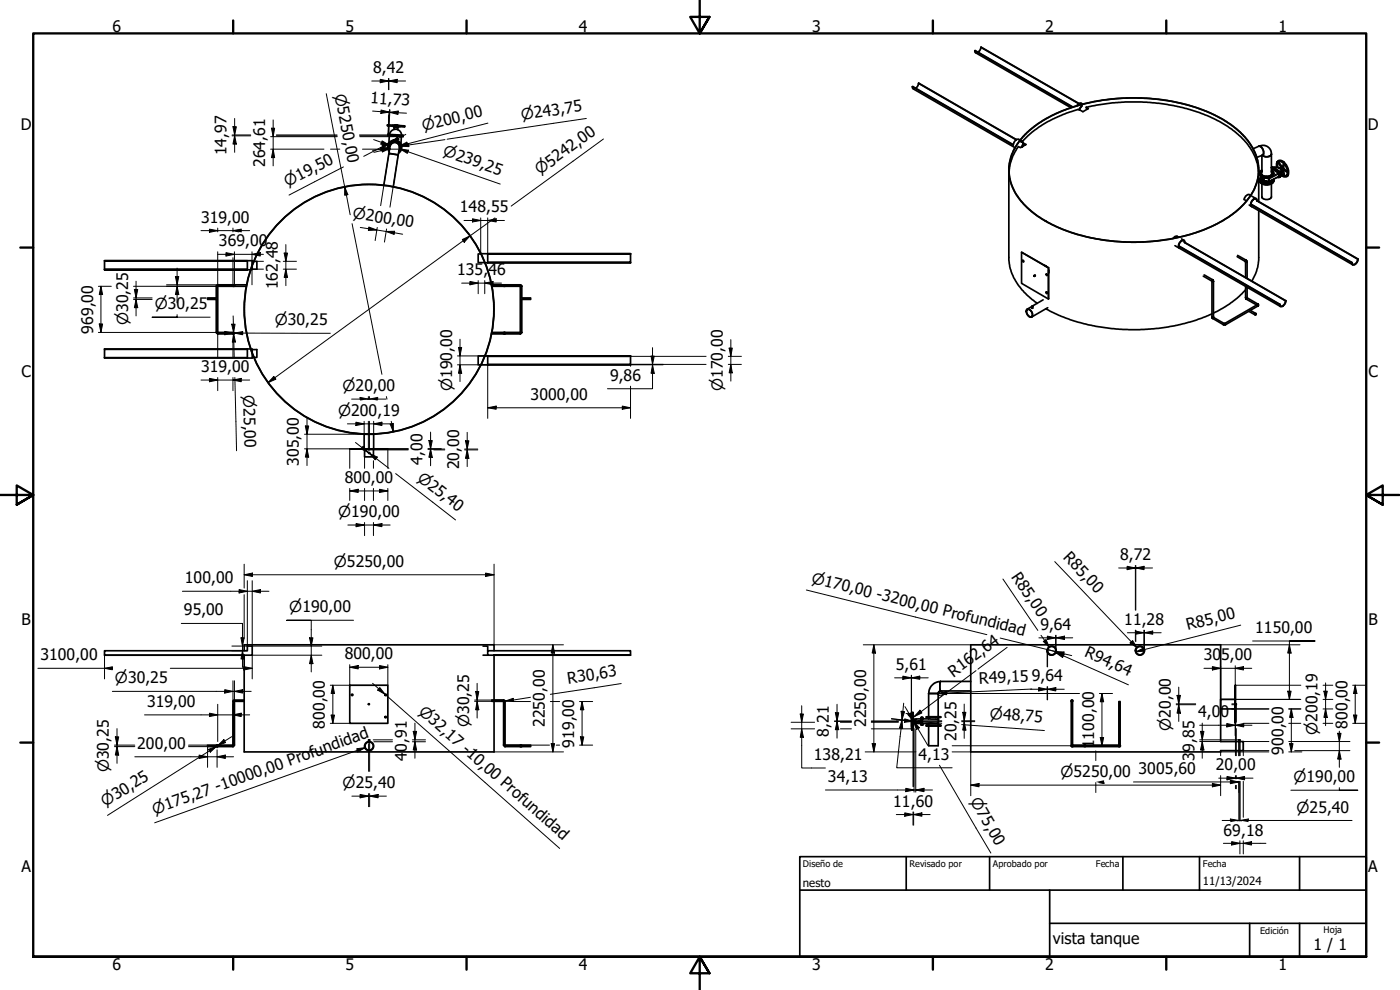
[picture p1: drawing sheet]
<svg xmlns="http://www.w3.org/2000/svg" width="420mm" height="297mm" viewBox="0 0 420 297" stroke-linecap="round" stroke-linejoin="round" font-family="sans-serif">
<!-- layer: Visible (ISO) -->
<g fill="none" stroke="#000" stroke-width=".51">
<path d="M292.5 15.2l.2 .6 28.7 16.5M292.5 15.2l29.5 16.9M292.5 15.2l29.4 17M294.4 14.2l-.3 1-.6 .5M294.4 14.2l29.3 16.9M294.4 14.2l29.4 16.8M117.9 37.6l1.3 .1M117.9 37.9l1.3 .1M118.3 38.3v-.2l1.1 .2M118.3 38.3h1.1M118.3 38.3l-.1 .5M118.3 38.3h.1"/>
<path d="M118.4 38.8h.7M118.5 38.8a1.81 1.81 0 0 0-1.6 1.5M118.5 37.9v.1M118.6 37.6h.5M118.6 37.6h-.1M118.6 37.9v.1M118.7 38v.1M118.8 37.5h.1M118.8 37.5h-.1M118.9 38h.4M118.9 37.5h.1M118.9 37.6h.4"/>
<path d="M119 38v.1M119.2 38.8a1.81 1.81 0 0 1 1.3 1.8M119.2 38h.9M119.3 37.6l.8 .1M119.4 38.3v.1M119.4 38.3l-.1 .6M121.4 38.1v-.3l-5-.3-.2 .1 .2 .2 4.9 .3M273.8 26l.3 .7 30.5 17.6M273.8 26l30.3 17.5 .3-.8 .5-.7 .3-.2 .9 .2M273.8 26l30.3 17.4M275.7 25l-.3 .9-.6 .6M275.7 25l29.3 17"/>
<path d="M275.7 25l29.4 16.9M324 32.9l-.4-.1-3.6 1.2-5.7 2.6-4.7 3.1-2.8 2.8M324.7 31.8l-.7 1.1M324.7 31.7l-.7 .8-.1 .5M324.9 31.2l-.7-.3-1 .8M326 32.2l.1 .3 .4 .2M326 32.2l.6 .4-1.6 .9-1-.6M326 32.2l7.9-1.4 3.7-.2 6.5 .1 8.1 1 3.8 .9 4.1 1.2 5.9 2.6 3.7 2.4 2.9 2.4 2.6 3.1 1.5 2.8 .7 2.4 .3 2.1M115.2 55.5l1.5-9.5 2.8 .5-1.5 9.5M116.4 40.3l4.6 .3v.4l-4.6-.2zM116.6 44.5v.1M116.6 44.4v.2"/>
<path d="M116.7 43.4l-.1 .3M116.8 45.5a2.13 2.13 0 0 1 .4-3 2.13 2.13 0 0 1 3 .4 2.13 2.13 0 0 1-.6 3M116.8 40.8l-.1 2M116.9 44.9a1.75 1.75 0 0 1 1.8-2.5 1.75 1.75 0 0 1 1 3l.2 .2-.2 .1M116.9 44.8a1.68 1.68 0 0 1 1.8-2.3 1.68 1.68 0 0 1 1 2.8M117.5 43.1a1.43 1.43 0 0 1 1.6-.2 1.43 1.43 0 0 1 .8 1.5l-.4 2.1-2.8-.5 .3-2.1zM120.3 44.7l-.1 .1M120.3 44.6l-.1 .2M120.3 43.6v.3M120.5 41l-.2 2.1M120.9 40.8h-.1M121 40.8l-4.6-.3 4.6 .3"/>
<path d="M302.8 51v27.1l.2 1.8 1.1 3.1 1.3 2.3 2.7 3.1 3.2 2.6M306.2 42.5h.4l.3 .3M306.2 42.4a.41 .41 0 0 1 .5-.1 .41 .41 0 0 1 .2 .5M306.6 42.3l.2 .1M306.8 44.1h.1M306.8 44h.1M306.9 43.7l.1 .2M306.9 42.8l1 .6-1.6 .9-.7-.3-.5 .7-1.2 2.2-.6 1.9-.5 2.8M307 43.4h.5M307 43.1l-.4 1M307.5 40.4l2.8-2.4 4-2.6 4.3-2.1 6.8-2.2 7.1-1.3 5.5-.4 6.9 .1 7.3 1 3.8 .9 7.2 2.4 5 2.8 3.9 2.9 3.1 3.7 1.5 2.8 .7 2.1 .3 1.5-.1 3.8-1 3.2-.9 1.5-1.7 2.5-2.1 2.1-1.8 1.5-3.4 2.2-5.3 2.5-7.4 2.3-3 .6-5.1 .6-8.7 .2-8.6-1-7.2-1.8-3.5-1.4-3.5-1.7-3.4-2.1-2.5-2-2-2.1-1.4-2-1.6-3.1-.5-2.1-.2-1.6 .1-2.6 .7-2.7 .8-1.8 1.5-2.3zM307.6 40.4l3.9-3.3 4.2-2.4 4.8-2.1 4.1-1.2 3.9-.9 6.8-.9 5.9-.2 5.6 .3 7.5 1.3 5 1.4 5.3 2.1 4.8 2.9 3.6 3.1 1.5 1.6 1.3 2.1 1.5 3.6 .4 2.4v1.6l-.2 1.6-.6 2.1a22.5 22.5 0 0 1-11.3 11.4l-4.7 2.2-5.6 1.8-3.5 .7-4.9 .7-4.6 .3-7.4-.2-5.8-.7-4.8-1.1-4-1.3-3.4-1.4-5.6-3.1-2.9-2.5-2-2.1-1.6-2.2-1.4-3.1-.4-1.8-.2-2.9 .7-3.3 1.7-3.5z"/>
<path d="M307.7 43.5l-.7-.4-.5 1.1M375.3 58.6l-.7-.3-.8 .6-.4 1 .7 .3M375.7 58.9l1.3 .7M376.1 44.6l2.1-.7 .8 .9 .2 .7-.1 1-1.9 .7M377.8 51v9.5M378 54.1l.1 .4 .5 .5 1.4 .4 1.4-.3 .7-.4 .2-.6v.2l-1.1 .9-1.5 .2-1-.4-.6-.4zM378 51.9l.2 .8 1.3 .6h1.2l1.1-.4 .4-.4 .1-.6M378 54v.5l.4 .5 1.3 .5 1.2-.1 .8-.3 .5-.5 .1-.6M378.1 53.8l.3 .1zM378.2 54h.1M378.2 52h.1M378.3 54.3l.3 .2z"/>
<path d="M378.3 52.4l.3 .1zM378.4 54.5h.1M378.4 51.4h.3zM378.4 52.5h.1M378.5 52.9l.3 .9M378.5 53.4h.1M378.5 53.1l-.5 .6v.5l.7 .6 .9 .4h1.1l.9-.4 .5-.4 .2-.6M378.5 51.4h.1M378.6 53.3l-.2 .1h.3M378.7 51.4l-.2 .3 .1 .7 1.4 .5h.7l.9-.5 .2-.7-.2-.3 .1 .1a1.11 1.11 0 0 1-.3 1.2 1.11 1.11 0 0 1-1.1 .2l-1.5-.3-.4-.5zM378.7 53.5l-.1 .3M378.7 55.2v4l.5 .5 .6 .2 1.2-.2 .6-.5v-4"/>
<path d="M378.7 53.7h.1M378.7 51v.1a.99 .99 0 0 0-.7 1.2 .99 .99 0 0 0 1.1 .7l1.5 .2 1.4-.6 .3-.9-.7-.7M378.7 53.7l.1 .1M378.7 46.6v5.3M379 54.8l.2 .1zM379 52.8l.2 .1zM379 54.9h.2M379 52.9h.2M379.3 53.3v.1M379.3 54.2h-.1M379.5 53.3h.7M379.7 54.4h.1"/>
<path d="M379.6 54.4h.1M379.9 53l.3 .1zM379.9 55l.3 .1zM380 55.1h.1M380 53.1h.1M380.9 54.8l.2 .2zM380.9 55h.2M380.9 53h.2M381.6 46.2l-.3 .5-.8 .3h-1l-.7-.5M381.6 46.2l-.3-1.3-.9-.9-1-.4-1.6 .3 .6 .1 .6 .8 .2 .7-.1 1M381.6 50.2h.5l1.9 1.3 .4 .9v.4l-.3 .3M381.6 50.2l1.6 .8 1 1.2"/>
<path d="M381.6 50.6l2.1 1.4 .1 1-3 1.5-1.6-.3-.4-.4M381.6 54.5l.3 .1zM381.6 52.5l.3 .1zM381.6 50.3l1.8 1.1 .6 1.1a.49 .49 0 0 1 0 .6 .49 .49 0 0 1-.6 .1M381.6 50.2h.4l1.6 1.1 .6 .9M381.6 46.2v5.7M381.7 54.6h.1M381.7 51.4l.3 .1zM381.7 52.6h.1M381.8 51.5h.1M381.9 54h.3zM382 54.1h.1"/>
<path d="M382 52.1h.1M382.2 50.2h1.3l1.1 .7v1.3l-.2 .4M383.2 50.2l-.1-1.1 .2-.5 .6-.5 1 .2 1.2 1.2 .6 1.7-.1 1.4-.5 .4-.7 .1-.9-.6M383.5 48.8v1.5M383.7 48.6l1.2 1.6-.3 .1M383.7 48.6l.7-.2 .9 .7 .8 1.1 .3 1.5M383.7 48.6l-.2 .1 1 1.5M384 50.5l.2-.2 .4 .2a.52 .52 0 0 1 0 .9M384 53.1l-.1 .2M384.1 53.1h-.1M384.2 52.2v.8M384.2 53l-.2 .1"/>
<path d="M384.2 53.1h-.2M384.2 53v.1M384.3 50.3h.1M384.4 50.3l.5 .2v.7M384.4 50.3l.3 .2 .2 .7M384.6 52.2l.7 .4M384.7 50.3l.4 .7M384.8 51.2h.1M384.9 51.2l.4 1.7 .2-.1M385.1 50.9v.1M385.2 50.3l.1 .4M385.2 51l.3 1.8"/>
<path d="M385.3 49l-.4 1.5h.2l.4-1.2M386.4 51.4l-1.3-.7v.2l1.3 .8M386.4 51.7l-.2 .9-.7 .2M31.4 78.3l44.3-.1v1.4M74.2 78.3h-42.8v2.5M74.2 78.2v2.7h1M75.7 79.7v1.2h-.5M76.2 78.4h.9v2.4h-1.4M144.3 76.2h-.8v2.6h2M144.3 76.1h2.1v2.8M146.4 76.2h42.8M189.2 76.2v2.5h-42.8"/>
<path d="M189.2 78.7v.2h-43.7M189.2 76.1v.1M189.2 76.1h-42.8h42.8M306.6 75.7l8.1 4.6-.1 9.4 .1-9.4M306.9 78.2l.3 .1v.2h-.2zM307 78.1l.2 .4M313.4 79.6l.7 .4-.4-.3M352.6 73.7l1.3 .8M353.8 73.8l30.2 17.6M353.8 71.2l-.8-.3-1 .7M353.8 73.8l30.3 17.5M353.9 74.5l30.3 17.4"/>
<path d="M354.6 71.7l.7 .4M355.5 72.8a.67 .67 0 0 0-.7-.6 .67 .67 0 0 0-.7 .6l-.3 1M355.5 72.8l30.4 17.4M355.5 72.8l30.3 17.5M355.6 72.8a.74 .74 0 0 0-.7-.8 .74 .74 0 0 0-.8 .6l-.4 .9v.7l.2 .3M371.3 77l2.5 1.5M371.4 76.6l2.6 1.5M374 78.1l-.2 .4M374 78.1v.1a.28 .28 0 0 1 .3 .2 .28 .28 0 0 1-.2 .3 .28 .28 0 0 1-.3-.2M374.9 61.5l.7 .5M375.3 61.3l.3 .7M375.5 61.3l30.1 17.5"/>
<path d="M375.5 61.3l30.3 17.5M375.6 62l30.4 17.4M377.2 60.2a.75 .75 0 0 0-.8-.5 .75 .75 0 0 0-.7 .7l-.2 .9M377.2 60.2l30.3 17.5M377.2 60.2l30.3 17.6M377.3 60.2a.71 .71 0 0 0-.7-.7 .71 .71 0 0 0-.7 .6l-.6 .9 .2 .9M377.8 63.2v14.9l-.7 3.4-1.4 2.8M405.6 78.8h.2M407.5 77.8l-.3 .9-.4 .4a.54 .54 0 0 1-.7 .3 .54 .54 0 0 1-.3-.6M407.5 77.7l-.2 1-.8 .7a.61 .61 0 0 1-.6 0 .61 .61 0 0 1-.3-.6M407.5 77.7v.1M31.4 80.8v.1"/>
<path d="M31.4 80.9h42.8zM31.4 80.8h42.8M64.9 85.9v3.5h-2.6v.4h2.6v9.9M64.9 99.7h.4v.5M64.9 85.9h.4v13.8h-.4M65 99.7l.4 .4M65 85.9l.3-.4v.4h-.4M65.3 99.7h.1M65.3 99.7h4.6v.5h-4.6M65.3 99.7v.5M65.4 85.8l-.1 .1M70.1 99.7h-.2v.5h.2"/>
<path d="M70.1 85.5l-.2 .2 .2 .2M74 85.5h-3.6v.4h-.5v-.4h-4.6v.4h4.6v-.4h.5v.4h3.5M147.5 85.5h3.6v.4h-3.5M147.6 99.7h3.5v.5h-3.6M151.1 99.7h.5v.5h-.5zM151.1 85.5h.5v.4h-.5zM151.4 85.5l.2 .2-.2 .2M151.4 99.7l.2 .3-.2 .2M151.6 99.7h4.5v.5h-4.5zM151.6 85.5h4.5v.4h-4.5zM156.1 85.5v.4h.5M156.1 99.7h.5"/>
<path d="M156.2 85.5l.4 .4M156.2 85.8v.1M156.2 99.7h.1M156.6 85.9v3.5h2.7v.4h-2.7v9.9M156.6 85.9h-.5v13.8h.5M156.6 99.7l-.4 .4M308.1 92.9l.3-.2 .7 .2 .5 .6 .3 .8a.7 .7 0 0 1-.5 .9 .7 .7 0 0 1-.9-.5l-.5-.9zM308.2 92.9l.5-.1 .4 .2 .6 .7 .1 .6a.65 .65 0 0 1-.5 .8 .65 .65 0 0 1-.8-.5l-.5-1.1zM309.6 91.9l.2 .6 .1-.1v-.5M309.6 92l-1.3 .8M310.3 82.7h.4l-.2 .2M313.1 90l-3.2 1.8"/>
<path d="M313.9 92.6l4.6 2.3 6.8 2.2 3.5 .8 4.9 .7 5.1 .3 7.3-.2 6.3-.9 6.4-1.7 4.9-1.9M313.9 87.7h.3l.1 .3-.2 .1zM314.1 87.7l.2 .4M314.1 82.2l.2 .4M314.2 82.3h-.2M314.5 92.3l-4.9 2.8M314.6 80.4l-8-4.7v9.3l8 4.7M314.7 80.9v1M314.7 81.1v.7M361.4 82.5l2.5 1.4-.2 .4-2.6-1.4M363.7 84.4l.1 10.8h.4v-10.8M363.7 84.4h.5"/>
<path d="M363.7 84.4l-.1-.2a.3 .3 0 0 1 .4-.2 .3 .3 0 0 1 .2 .4M364.2 95.2l3.2 1.9-.2 .4-3.2-1.9M364.2 95.2l-.2 .4M364.2 95.2l-.5-.1 .3 .5M367.5 97.1l.2 .4M367.5 97.1a.29 .29 0 0 0-.3 .2 .29 .29 0 0 0 .2 .3 .29 .29 0 0 0 .3-.1M373.8 86.9l-2 2.1-2.7 2.2-4.9 2.8M373.8 83.2v-4.6h.5v4.9M373.8 89.3h.5M373.8 89.3l.3 .5 .2-.5M373.8 85.9v3.4M374.3 86.2v3.1"/>
<path d="M374.4 86.2l-.1 .2M375 93l1.9 1.1M376.7 94.5l-1.9-1.1-7.1 4.1M376.7 94.2h.2l-.1 .3zM376.7 94.2h.3l-.2 .3zM377.3 91.4l-9.8 5.7M377.5 91.2l-3.2-1.8-.2 .1v.3l3 1.7M377.5 91.2l-.2 .2M377.5 91.2l.2 .2-.1 .4-.3-.4 .3 .4-2.4 1.3M384.1 91.3l-.1 .1M385.8 90.3l-.2 .7-.5 .7a.53 .53 0 0 1-.7 .2 .53 .53 0 0 1-.3-.6M385.9 90.2l-.3 1-.7 .7a.58 .58 0 0 1-.7 0 .58 .58 0 0 1-.2-.5"/>
<path d="M385.9 90.2l-.1 .1M31.4 107.3h42.8M74.2 104.8h-42.8v2.5M74.2 104.7v2.7M75.2 104.7l-43.8 .1M75.2 104.8h.5v1.1M75.7 104.9h1.4v2.3h-.9M75.7 106.1v1.3l-44.3-.1M145.5 106.8h-2v2.7h.8M145.5 106.8l43.7 .1M146.4 106.9h42.8M146.4 106.8v2.7"/>
<path d="M189.2 106.9v2.4h-42.8M189.2 109.3l-44.9 .2M105 134.7h11.4zM109.3 134.7v-4.4h2.8v4.4M109.4 134.7v2.4h2.7v-2.4M110.6 134.7v.3h.3v-.3M31.4 196.6h44.3v-2.7h-1.5v1.3h-42.8v1.4h41.9v29h75v-15.2M73.3 195.2v-1.7h75v1.7M145 193.9h1.4v1.3M145 196.6h1.4M189.2 196.6h-42.8v-1.4h42.8v1.4h-40.9v13.4M314.4 195.2h-.1a1.37 1.37 0 0 0 1.9 1.3 1.37 1.37 0 0 0 .3-2.3 1.37 1.37 0 0 0-2.2 .6 1.37 1.37 0 0 0 1.3 1.8"/>
<path d="M316.8 195.2h.1M340.7 195.2a1.37 1.37 0 0 0 1.4 1.4 1.37 1.37 0 0 0 1.4-1.4M340.7 195.2a1.37 1.37 0 0 1 1.4-1.3 1.37 1.37 0 0 1 1.4 1.3M340.7 195.2h.2M343.3 195.2h.2M70.3 210l-.4 .5M70.3 210.4v.1M70.4 210v.4M73.3 210h-2.9v.4h2.9M105 205.6h11.4v11.4h-11.4zM147.6 210h3.5v.4h-3.5M151.1 210v.5h.5l-.4-.5"/>
<path d="M151.2 210.4v.1M273.5 216.3v.2M273.7 213.7h.2l.2 .4v4.4a.32 .32 0 0 1-.1 .4 .32 .32 0 0 1-.4 0l-.1-4.2zM273.8 216.5v1.2M273.8 215.1v1.2M273.9 214.1l.1 1.9M273.9 216l.1 .1M273.9 214v4.8M274 216.3v-.2v.6v-.2M274 216.8l-.1 1.9M274 216.7l-.1 .1M274.1 215.9l.7-.1v1.2l-.5-.2v-1v1.1l-.2-.1z"/>
<path d="M274.8 216.9l1.5 .2M275 215.8l-.2 .1M276.3 215.7h-1.3M276.4 217v.5h.5M276.5 217l.2 .5zM276.5 215.9v1M276.5 215.3v.5zM276.5 215.8v1.2M276.5 217l.1 .4M276.6 215.4l-.1 .4M276.8 216.8l.1 .3h1.8M276.8 215.8v.1"/>
<path d="M276.8 215.8l.1 1.7 .2-.4M276.8 215.9v1M276.9 215.3h-.5v1.7M277.1 215.7l-.2-.4-.1 .5M278 217.7l4.3 .2zM278 217.5h4.3v.2h-4.3zM278 215.1h4.3v.2h-4.3zM278.5 215.3l.2 .4M278.6 217.5h-.1M278.7 208.1h2.9v7M278.7 215.7l2.9 .1M278.7 215.7l-1.9 .1"/>
<path d="M278.7 217.9v5.9h2.9v-5.9M278.7 208.1v7M278.7 217.1l-.1 .4M279.7 205.7l1-.9 1.6-.3-.2 .6 .2 2.2-.6 .3-.1 .5h-2.9l.3-1.4zM281.4 217.1h.1M281.6 216.8v.2M281.6 217l-2.9 .1M281.6 215.8v.1M281.6 217h.1M281.6 217l.1 .5M281.7 217.5h.1M281.8 215.3l-.2 1.7"/>
<path d="M291.3 204.5h-9l-.2 .6 .1 2.2h9.1M321.5 210.5h.4v13.1h-.4zM321.9 210.2v.3h-.4l.1-.4 .3 .2M370.7 205.6l.1 11.4zM370.7 209.9h-4.4v2.8h4.4M370.8 211.2h.2v.2h-.2M65.1 223.6l-.2 .2 .2 .2M65.2 223.6h-2.9v.4h2.9M65.2 223.6h.1v.4h-.1M65.3 223.6h4.6v.4h-4.6zM69.9 223.6h.5v-13.1h-.5v13.5M69.9 223.6h.5"/>
<path d="M69.9 223.6h.1M70.3 223.6l-.4 .4M110.6 222h.3v.7h-.3zM151.1 223.6h.5v.4M151.1 223.6v-13.1h.5v13.1M151.1 223.6h.5M151.2 223.6l.4 .4M151.6 223.6h.1M151.6 223.6h4.5v.4h-4.5zM156.1 223.6h3.2v.4h-3.2zM156.4 223.6l.2 .2-.2 .2M321.6 223.6h.3v.4l-.3-.1z"/>
<path d="M321.9 223.6h-.4v.2M321.9 223.6h13.9v.4h-13.9zM336 223.6l.2 .3-.4 .1v-.4h.4h-.4v-13.1h.4v13.3M371.8 222.5h-5.5v-29h-75v32.1h75v-.4h6.8v-2.7h-1M371.8 222.5h.3M371.8 222.5v-.5h.3v.5"/>
<circle cx="116.6" cy="44.5" r=".16"/>
<circle cx="116.7" cy="43.5" r=".16"/>
<circle cx="117.2" cy="42.7" r=".16"/>
<circle cx="118.1" cy="42.2" r=".16"/>
<circle cx="119.1" cy="42.3" r=".16"/>
<circle cx="119.9" cy="42.9" r=".16"/>
<circle cx="120.2" cy="44.7" r=".16"/>
<circle cx="120.3" cy="43.8" r=".16"/>
<circle cx="378.2" cy="51.9" r=".11"/>
<circle cx="381" cy="52.9" r=".11"/>
<circle cx="382" cy="52" r=".13"/>
<circle cx="70.1" cy="100" r=".16"/>
<circle cx="70.1" cy="100" r=".22"/>
<circle cx="110.8" cy="92.8" r="37.5"/>
<circle cx="110.8" cy="92.8" r="37.4"/>
<circle cx="309.8" cy="91.9" r=".16"/>
<circle cx="310.4" cy="82.8" r=".11"/>
<circle cx="314.1" cy="82.5" r=".19"/>
<circle cx="110.8" cy="135.9" r=".16"/>
<circle cx="315.6" cy="195.2" r="1.24"/>
<circle cx="342.1" cy="195.2" r="1.24"/>
<circle cx="105.7" cy="208.5" r=".22"/>
<circle cx="110.7" cy="211.3" r=".16"/>
<circle cx="115.7" cy="208.5" r=".22"/>
<circle cx="115.7" cy="215.2" r=".22"/>
<circle cx="110.8" cy="223.9" r="1.24"/>
<circle cx="110.8" cy="223.9" r="1.37"/>
<circle cx="325.6" cy="223.8" r=".22"/>
<circle cx="325.6" cy="223.8" r=".16"/>
</g>
<g fill="#000">
<circle cx="119.1" cy="37.6" r=".25"/>
<circle cx="119.2" cy="38" r=".25"/>
<circle cx="119.3" cy="37.6" r=".25"/>
<circle cx="116.5" cy="40.5" r=".25"/>
<circle cx="378.5" cy="52.5" r=".25"/>
<circle cx="379.2" cy="54.2" r=".25"/>
<circle cx="384.9" cy="50.2" r=".25"/>
<circle cx="146.4" cy="109.5" r=".25"/>
<circle cx="109.4" cy="130.3" r=".25"/>
<circle cx="112.1" cy="130.3" r=".25"/>
<circle cx="273.5" cy="216.5" r=".25"/>
<circle cx="278.4" cy="217.7" r=".25"/>
<circle cx="278.4" cy="215.1" r=".25"/>
<circle cx="281.9" cy="217.7" r=".25"/>
<circle cx="281.9" cy="215.1" r=".25"/>
<circle cx="335.8" cy="223.6" r=".25"/>
</g>
<!-- layer: Visible fina (ISO) -->
<g fill="none" stroke="#000" stroke-width=".38">
<path d="M378.5 52.9l.3 .9M378.5 52.9h.1M378.6 53.8l.2 .5 1 .5 1-.1 .8-.6M378.7 53.5v.8l.9 .5h1.3l.5-.2 .4-.6M378.8 53.1v.7M379.3 53.4l1.4 .3v.7l-1.4-.2M379.3 53.3v.9M380.6 53.3l.2 .1M380.7 54.5h.2M380.8 53.4l.1 .2M380.8 53.4l-.1 .3 .2-.1M381.3 53.1l-.5 .3"/>
<path d="M382 50.3h-.2M382.1 50.2l-.1 .1M382.3 50.3l1-.1 .6 .3a.66 .66 0 0 1 .5 .5 .66 .66 0 0 1-.3 .7M383.5 51.4h-.1M383.7 51.9l-1.9 1M383.7 51.2l-.1 .1M383.8 52.9l-2.9 1.4v-.7M383.8 52.2l-2.9 1.4M384 52l-.1 .1M384 53.1l-.1 .1M384.2 53l-.2 .1M384.2 50.3l.6 .4-.1 .6"/>
<path d="M384.2 53l-.1 .1M384.3 52.1l-.3 .2M384.3 52.9l-.1 .1M384.6 51.3v.4l-.5 .3M384.6 52l-.2 .5"/>
</g>
<circle cx="378.5" cy="52.5" r=".19" fill="#000"/>
<!-- layer: Borde (ISO) -->
<g fill="none" stroke="#000" stroke-width=".7">
<path d="M70 6.1v3.9M140 6.1v3.9M210 0v10l-2.9-4.9h5.8l-2.9 4.9 2.9-4.9M280 6.1v3.9M350 6.1v3.9M6.1 74.3h3.9M410 74.3h3.9M0 148.5h10l-5-2.8v5.7l5-2.9-5 2.9M420 148.5h-10l5-2.8v5.7l-5-2.9 5 2.9M6.1 222.8h3.9M410 222.8h3.9M10 287.1v-277.1h400v277.1h-400h400"/>
<path d="M70 287.1v3.8M140 287.1v3.8M212.9 292l-2.9-4.9 2.9 4.9h-5.8l2.9-4.9v9.9M280 287.1v3.8M350 287.1v3.8"/>
</g>
<path d="M240 257h170v30.1h-170zM272 257v10.1M297 257v10.1M337 257v10.1M360 257v10.1M390 257v10.1M240 267.1h170M315 277h95M315 267.1v20M375 277v10.1M390 277v10.1" fill="none" stroke="#000" stroke-width=".51"/>
<!-- layer: Cota (ISO) -->
<g fill="none" stroke="#000" stroke-width=".3">
<path d="M69.9 38h1l-.5 2.5zM70.4 35.5v10.2M81.5 38.5h.9l-.4 2.5zM82 36v13.8M97.9 28.1l7.2 36.3M111.6 24.3h10.1M111.8 33.3l10.2 .7M114.1 23.8l2.5 .5-2.5 .5zM114.4 33l2.4 .6-2.5 .4zM116.6 23.5v3.4M116.6 34.7v5.6M116.7 24.3l2.5-.5v1z"/>
<path d="M116.7 23.5v3.4M116.7 34.1v6.2M116.9 32.9l-.5 7.6h-8.5M117 33.7l2.5-.4-.1 1zM117 32.9l-.4 7.6M146.4 36.9l-26.6 6.9 2.4-.6M176 35.5l-41.8 6.3M69.7 40.8h5.5M69.7 40.5h5.5M70.4 40.8l.5 2.4h-1zM81.2 44.8h16M81.2 41h20"/>
<path d="M82 44.8l.4 2.5h-.9zM82.9 40.8h18.3M82.9 40.5h18.3M99.2 44.8h2.8M103.1 50.1l-16.4 8.4M103.4 56.1l1 2.3-1 .2zM107.9 40.8h8.5M108 41h10.4M108.8 44.8h5.6M112.1 41.9l4.7 1.6M114.2 44.2l2.5 .2-2.3 .9zM114.6 44.6l2.5-.1-2.3 1.1z"/>
<path d="M114.6 43.5l2.5-.7-2 1.6zM114.7 42.3l2.1 1.2-2.5-.3zM114.9 43.9l2.2-1.1-7.9 4.1M116.7 44.4l-4.9 .7M116.7 46l-2.5 15.7M117 44.8h3.1M117.1 44.5l-4.9 1.2M117.3 42.7l2-1.6 .5 .9zM119.2 41h1.3M119.5 46.5l-2.5 15.7M119.8 43.8l2.3-1.1 .3 .9zM120.1 44.7l2.5 .4-.4 .9z"/>
<path d="M120.2 43.9l2.4-.9 .1 1zM121.8 40.3l-4.5 2.4M122.4 45.5l-2.3-.8 30 10.5M133.5 41.9l-13.3 2 2.5-.4M181.1 41.7l-27.7 20.1M60.3 69.2h9.6l1.8 .4M62.9 68.8l2.4 .4-2.4 .5zM65.3 68.4v1.2M65.3 75.6v9.9M65.3 76.3h13.8M67.8 75.8l2.6 .5-2.6 .5zM69.9 68.4v1.2"/>
<path d="M69.9 77.3v8.2M70.4 75.6v9.9h-20.4M74.9 69.2h-5l2.5-.4v.8M75.6 76.3l2.5-.5v1zM75.6 75.6v9.9M77.1 78.4h2M85 78.4h4M85.3 75.9h1l-.5 2.5zM85.8 73.4v12.3M105.7 67.1l8.9 45.2M108.1 68.2l12.7 2.1M110.7 68.1l2.4 .9-2.5 .1z"/>
<path d="M113.2 68.2l-.6 4M115.9 69.5l2.5-.1-.1 .9zM116 68.7l-.6 3.9M138.7 71.9l2.3-1.1-1.7 1.9zM139.3 66.2h12.1M141.8 65.6l2.5 .6-2.5 .4zM144.3 65.4v10.7M146.4 66.2l2.5-.6v1zM146.4 65.4v10.7M148.5 65.4l-68 49.4M29.5 85.9h3.9M29.5 99.7h35.4"/>
<path d="M29.8 97.2h1l-.5 2.5zM30.3 85.9l.5 2.5h-1zM30.3 85.9v13.8M40.1 85.9h30.3M40.1 89.8h5.6M40.1 89.4h5.6M40.3 86.9h1l-.5 2.5zM40.8 89.8l.5 2.5h-1zM40.8 84.4v10.4M52.6 83h1.1l-.6 2.5zM53.1 85.9l.6 2.5h-1.1zM53.1 94.4v.8h-7.4h17.4"/>
<path d="M53.1 80.4v10.5M64.9 99.9h5M67.4 99.4l2.5 .5-2.5 .5zM69.5 97.3h1l-.4 2.4zM70 94.8l.1 4.9M70.4 99.9l2.4-.4v.9zM72.8 99.9h-2.4l28.7 .1M77.1 80.8h2M85 80.8h4M85.8 80.8l.5 2.4h-1zM138.6 84.9h11.9M141 84.4l2.5 .5-2.5 .6z"/>
<path d="M143.5 84.2v3.9M145.5 84.9l2.5-.5v1.1zM145.5 84.2v3.9M60.3 114h14.6M62.9 113.5l2.4 .5-2.4 .5zM65.3 100.2v7.1M65.3 113.3v3.9M69.9 114l2.5-.5v1zM69.9 100.2v.1M69.9 102.5v4.8M69.9 113.3v3.9M70.1 100.1l.6 2.5-1 .1z"/>
<path d="M70.1 100.1l.2 7.2M70.5 113.3l.5 21.9M82.2 113l.6 .8-2.3 1zM105.5 119.7h5.1M108.1 119.7v-.5l2.5 .5M110.6 119.7h.5M110.6 119v.7M110.9 119.7h4.9M110.9 119.7l2.4-.5v.5M110.9 119v.7M116 119l.1 .7M137.3 109.5h9.1v16"/>
<path d="M137.3 106.8h9.1M137.6 104.3h1l-.6 2.5zM138 109.5l.6 2.5h-1zM138 101.8v12.7M189.2 109.3h22.7M189.2 106.9h22.7M189.2 115.9v9.6M195.4 106.9h.9l-.5 2.4zM195.8 109.5l.5 2.5h-.9zM195.8 104.3v12.3h-13.5M199 109.5h-9.8v.4M218.6 109.3h3.9"/>
<path d="M218.6 106.9h3.9M218.8 104.4h1l-.5 2.5zM219.3 109.3l.5 2.6h-1zM219.3 101.9v12.4M91.4 134.7h17.1M91.6 127.8h1l-.5 2.5zM92.1 134.7l.5 2.4h-1zM92.1 125.3v14.4M104.3 127.2h12.9M105 134.7v5.8M106.7 132.8l3.9 3M106.8 126.7l2.5 .5-2.5 .5z"/>
<path d="M109 133.9l1.6 1.9-2.3-1.1zM109.3 126.4v3.9h-17.9M109.4 137.1v3.4M110.6 126.4v8.1M110.9 126.4v8.3h11.6M110.9 136.1l2.3 1-.6 .9zM111.1 135h11.4M112.1 138.2v2.3M112.1 127.2l2.5-.5v1zM112.1 126.4v3.9M112.9 137.6l-2-1.5 5.8 4.4M116.4 134.7v5.8"/>
<path d="M116.4 134.7h6.1M117.1 127.2l.9-.2v2.6zM117.4 126.4l.6 3.2M128.5 134.7h5M128.5 134.7h3.9M128.7 132.2h1l-.5 2.5zM129.2 134.7l.5 2.5h-1zM129.2 129.7v10M130.2 135h3.3M139.4 134.7h4M139.4 135h4M139.7 132.3h1l-.5 2.4z"/>
<path d="M140.2 135l.5 2.5h-1zM140.2 129.7v10.3M146.4 122.4l2.5-.6v1zM146.4 122.4h42.8M186.8 121.8l2.4 .6-2.4 .4zM104.4 157.5h12.7M105 147.3l2.5-.5v1zM105 146.5v3.7M105 147.3h11.4M106.9 157.1l2.5 .4-2.5 .5zM109.4 146.5v3.7M109.4 156.8v3.9"/>
<path d="M112.1 157.5l2.5-.4v.9zM112.1 146.5v3.7M112.1 156.8v3.9M113.9 146.8l2.5 .5-2.5 .5zM116.4 146.5v3.7M118.7 142.1l18 13.9M54.7 177.4h26M71.8 176.9l2.4 .5-2.4 .5zM73.3 172.5l2.5-.6v1.1zM73.3 172.5h75M73.3 169.3v7.2M73.3 178.4v13.1"/>
<path d="M74.2 174.2v19.7h-4.6M75.7 177.4l2.5-.5v1zM75.7 174.2v19.7h20.9M145.7 171.9l2.6 .6-2.6 .5zM148.3 169.3v24.2h20.8M301 173.7l10.5 15.5M316.5 168.5l24.7 25.9M335.7 170.4h10.2M338.3 169.9l2.4 .5-2.4 .5zM340.7 169.7v13.4M340.9 170.4l2.4-.5v1zM340.9 169.7v13.4"/>
<path d="M31.4 196.6v7.1M54.4 187.1h18.4v13.2M69.6 195.2h4.6M72.3 191.4h1l-.5 2.5zM72.8 195.2l.5 2.5h-1zM92.9 191.4h1l-.5 2.5zM93.4 196.6l.5 2.5h-1zM96.6 196.6h-20.9v7.1M105 199.4v6.2h-5.9M106.1 186.1h-20.1h7.4v15.5M113.9 199.7l2.5 .5-2.5 .5zM116.4 199.4v6.2"/>
<path d="M165.9 193.5l.5 2.4h-1zM165.9 193.5v32.1M259.1 193.5h32.2M262.3 193.5l.5 2.4h-1.1zM262.3 193.5v32.1M302.3 194.2l-8.8 6.6M311.8 191.4h10.1M312.4 190.6l2.5 3.6M313.1 192.5l.8-.6 1 2.3zM314.3 195.2v4.9M314.3 190.9l2.5 .5-2.5 .5zM314.4 195.2v4.9"/>
<path d="M316.8 190.6v4.6M316.9 195.8l2.4 .5-.4 1zM316.9 195.8l21.7 9.7M316.9 191.4l2.6-.5v1zM316.9 190.6v4.6M338.3 189.9h10.2M339.2 192.9l.7-.7 1.3 2.2zM340.7 189.1v3.3M340.7 194.7v.5M340.8 189.3l2.5 .6-2.5 .4zM340.9 189.1v3.4M340.9 195.2a1.24 1.24 0 0 0 1 1.2 1.24 1.24 0 0 0 1.4-.8"/>
<path d="M340.9 195v.2zM340.9 195.6l2.3-1.2 .3 1zM342.5 194.1l-.7-.1-.6 .4M343.2 194.7l.1 .5M343.3 189.1v6.1M343.5 189.9l2.4-.6v1zM343.5 189.1v6.1M366.3 193.5h23.8M366.3 199.8v10.1h24.1M370.7 199.8v10.1M372.4 187.6l-31.5 8M375.9 192.3h18.8h-7.7v17.6"/>
<path d="M387 193.5l.5 2.4h-1zM11.4 200.5h22.3M33.7 200.1l-2.3 .4 2.3 .5M33.7 207.4h41.7M35.1 218.6v10.4M43.4 214.5h31.5M51.1 200.5h24.6M62.9 214l2.4 .5-2.4 .5zM65.3 211.3v11.2M67.4 206.9l2.5 .5-2.5 .5zM69.9 214.5l2.5-.5v1zM69.9 204.3v6.2"/>
<path d="M69.9 211.3v12.3M70.4 207.4l2.4-.5v1zM70.4 204.3v6.2M73.2 200l2.5 .5-2.5 .5zM99.1 217h5.9M99.4 214.6h1l-.5 2.4zM99.9 205.6l.5 2.5h-1zM99.9 205.6v11.4M105 200.2l2.5-.5v1zM105 200.2h11.4M124 219.4h1l-.5 2.6zM124.5 217v10.5"/>
<path d="M142.4 210.4h8.7M142.4 210h8.7M142.7 207.5h1l-.5 2.5zM143.2 210.4l.5 2.6h-1zM143.2 205v10.4M151.6 210.4l2.4-.9 .1 1zM151.6 210.5h.1M154.1 210.5h5.1M159.2 209.2l-7.6 1.2M165.2 210.5h2.8M173.9 210.5h4M174.7 210.5l.5 2.5h-1z"/>
<path d="M174.7 210.5v13.1M186.4 205.1l-21.2 3.2M237.4 216.7h7.1M237.4 218.7h7.1M240.2 214.2h.9l-.5 2.5zM240.6 218.7l.5 2.5h-.9zM240.6 211.8v18.6h7.1M250.4 216.5h5.1M250.4 216.3h5.1M250.7 213.9h1l-.5 2.4zM251.2 216.5l.5 2.4h-1zM251.2 211.3v10.2"/>
<path d="M252.2 216.7h3.3M252.2 218.7h3.3M261.5 216.7h8.1M261.5 218.7h12.5M261.5 216.5h8.1M261.5 216.3h8.1M267.5 215.6l4.1 .5M267.5 215.7l4.1 .4M268.5 203.4h10.1M269 216l7.5 .6M270.4 213.4l1.1 .1-.8 2.4zM270.7 216l.2 2.6-1-.1z"/>
<path d="M270.7 215.9v.1M271 202.9l2.5 .5-2.5 .4zM271.2 211l-2.1 19.4h16.7M271.5 215.7l2.5 .7-2.5 .3zM271.6 212l2.5 4.3M272.5 214.4l.8-.5 .8 2.4zM273.1 214.1h-1.2M273.5 202.6v11.3M273.6 203.4l2.4-.5v.9zM273.6 202.6v11.3M273.9 216.7h.1M274 216.4l2.5-.3v1z"/>
<path d="M274 216.4l8.6 .6M274 216.5h.1M274 216.3v.4M274 218v18M274.1 216.3h.1M274.2 216.5l1.7 1.9-.9 .5zM274.2 218.4v17.6M274.3 218.6v19.1M274.8 218.9v18.8M275.5 218.6l-1.3-2.1 4.2 7.1M276.1 213.1l.6 .8-2.3 1.1zM276.4 216.5h6.2"/>
<path d="M276.5 216.3h6.1M278.7 208.1h3M281.6 208.1l2.4-.7 .1 1.1zM284 208.1h40M288.6 217.4l24.8 1.8M288.6 216.5h3.9M288.6 216.3h3.9M288.9 213.7h1l-.5 2.6zM289.4 216.5l.5 2.6h-1zM289.4 211.3v10.2M292.9 201.2l-18.5 13.8M309.2 206.8h10.2"/>
<path d="M309.7 206.7l-28.1 1.4a.73 .73 0 0 0 .7 .7 .73 .73 0 0 0 .7-.7 .73 .73 0 0 0-.6-.8M311.7 206.3l2.6 .5-2.6 .5zM314.3 206v4M314.4 206.8l2.5-.5v1zM314.4 206v4M329.9 208.1h4M330.7 208.1l.5 2.5h-1zM330.7 208.1v15.7M353 211.2h5.8M353 211.4h5.8M353.3 208.6h1l-.5 2.6zM353.8 211.4l.5 2.6h-1z"/>
<path d="M353.8 206.2v10.3M360 217.6h15.7M360.3 219.4h1l-.5 2.6zM360.8 217v10.5M361.3 200.5h14.4M363.9 200l2.4 .5-2.4 .5zM368.2 217.1l2.5 .5-2.5 .5zM369.7 212.7h11.1M369.7 211.2h1.3M369.7 211.4h1.3v5.2M370.7 200.5l2.5-.5v1zM370.7 217v3.8"/>
<path d="M370.8 217.6l2.5-.5v1zM370.8 205.6h19.6M370.8 217h.1M370.8 211.4v15.3M371 218.6v8.1M373.1 217h7.7M386.5 207.4h1l-.5 2.5zM386.8 217h3.6M386.8 212.7h3.6M387.5 212.7l.5 2.6h-1zM387.5 212.7v12.9M397.1 205.6h2.9"/>
<path d="M397.1 217h2.9M397.1 209.9h2.9M397.1 212.7h2.9M397.3 207.4h1l-.5 2.5zM397.8 212.7l.5 2.6h-1zM397.8 204.9v12.8M402 219.4v10.8M406 205.6h3.9M406 217h3.9M406.2 214.6h1l-.5 2.4zM406.7 205.6l.5 2.5h-1zM406.7 205.6v11.4"/>
<path d="M34.4 223.6h6M34.4 224h6M34.6 221.1h1l-.5 2.5zM35.1 224l.5 2.6h-1zM40.4 227.1h29.7M56.6 223.6h5.7M56.6 224h5.7v6.2M59.8 226.6l2.5 .5-2.5 .5zM62.5 224.8l2.5-.8-1.9 1.7zM62.9 225.3l2.1-1.3-32.7 20.7M65.2 227.1l2.4-.5v1zM65.2 224v.4"/>
<path d="M65.2 225v5.2M65.3 223.6h.1M65.3 223.7l1.9-1.8 .5 .9zM69.5 221l-4.2 2.7M105.6 238.9h10.4M108.1 238.4l2.5 .5-2.5 .5zM110.6 223.1v8.3M110.6 238.1v3.9M110.9 238.9l2.6-.5v1zM110.9 223v8.4M110.9 238.1v3.9M112 222h5.8"/>
<path d="M112.2 222.6h5.6M123.8 222h3.9M123.8 222.6h3.9M124.5 222.6l.5 2.4h-1zM148.3 225.6h20.8M151.6 223.6h13.3M165.4 223.1h1l-.5 2.5zM166.9 223.6h1.1M173.9 223.6h4M174.2 221.1h1l-.5 2.5zM247.7 237h32.1M259.7 225.6h15.2"/>
<path d="M261.7 223.1h1.1l-.5 2.5zM271.8 236.5l2.5 .5-2.5 .5zM274.8 237l2.5-.5v1zM281.9 229.6l15.5 26.4M285.8 225.6h5.5v13.1M285.8 223.8h38.2M291.3 235.6l2.5-.5v1zM291.3 235.6h75M328.9 225.3v2.9M328.9 234.8v3M329.8 234.8l1.5 .3v-.3M329.9 223.8h4"/>
<path d="M330.2 221.3h1l-.5 2.5zM340.2 234.6h31.6M360 222h11.8v4.7M360 222.5h11.8M360.8 222.5l.5 2.5h-1zM363.9 235.1l2.4 .5-2.4 .5zM365.8 233.5h10.2M366.3 232.7v6M368.2 233l2.6 .5-2.6 .5zM369.3 234.1l2.5 .5-2.5 .5zM370.8 232.7v1M370.8 235.6v1.1"/>
<path d="M371 233.5l2.5-.5v1zM371 232.7v1M371 235.6v1.1M371.8 234.4v11.9M372.1 222v4.7M372.1 234.4v11.9M373.1 225.2h7.7M373.1 234.4v10.8M380.8 225.6h-14.5v1.1M380.8 222.5h-7.7v4.2M386.8 225.6h3.9M386.8 222.5h18.3"/>
<path d="M387 223.1h1l-.5 2.5zM388.6 225.2h16.5M401.4 220h1.1l-.5 2.5zM402 225.2l.5 2.6h-1.1zM402 236.3v.8h5.5h-20.1M269 244.4h10.1M271.5 243.9l2.5 .5-2.5 .5zM274 243.6v4M274.2 244.4l2.5-.5v1zM274.2 243.6v4M366.8 246.2h5M367.2 253h12.7"/>
<path d="M369.6 252.5l2.5 .5-2.5 .5zM371.8 246.2l2.8-.5v.6M371.8 246.2l-2.5-.5v.6M371.8 246.2l-.6 .1M372.1 252.3v3.9M373.1 253l2.5-.5v1zM373.1 252.3v3.9M405.8 246.2h-33.7l.6 .1"/>
</g>
<g fill="#000">
<path d="M69.9 38h1l-.5 2.5zM81.5 38.5h.9l-.4 2.5zM114.1 23.8l2.5 .5-2.5 .5zM114.4 33l2.4 .6-2.5 .4zM116.7 24.3l2.5-.5v1zM117 33.7l2.5-.4-.1 1zM70.4 40.8l.5 2.4h-1zM82 44.8l.4 2.5h-.9zM103.4 56.1l1 2.3-1 .2zM114.7 42.3l2.1 1.2-2.5-.3zM114.2 44.2l2.5 .2-2.3 .9zM114.6 44.6l2.5-.1-2.3 1.1z"/>
<path d="M114.6 43.5l2.5-.7-2 1.6zM117.3 42.7l2-1.6 .5 .9zM119.8 43.8l2.3-1.1 .3 .9zM120.2 43.9l2.4-.9 .1 1zM120.1 44.7l2.5 .4-.4 .9zM62.9 68.8l2.4 .4-2.4 .5zM67.8 75.8l2.6 .5-2.6 .5zM69.9 69.2l2.5-.4v.9zM75.6 76.3l2.5-.5v1zM85.3 75.9h1l-.5 2.5zM110.7 68.1l2.4 .9-2.5 .1zM115.9 69.5l2.5-.1-.1 .9z"/>
<path d="M138.7 71.9l2.3-1.1-1.7 1.9zM141.8 65.6l2.5 .6-2.5 .4zM146.4 66.2l2.5-.6v1zM29.8 97.2h1l-.5 2.5zM30.3 85.9l.5 2.5h-1zM40.3 86.9h1l-.5 2.5zM40.8 89.8l.5 2.5h-1zM52.6 83h1.1l-.6 2.5zM53.1 85.9l.6 2.5h-1.1zM69.5 97.3h1l-.4 2.4zM70.4 99.9l2.4-.4v.9zM85.8 80.8l.5 2.4h-1z"/>
<path d="M141 84.4l2.5 .5-2.5 .6zM145.5 84.9l2.5-.5v1.1zM62.9 113.5l2.4 .5-2.4 .5zM67.4 99.4l2.5 .5-2.5 .5zM70.1 100.1l.6 2.5-1 .1zM69.9 114l2.5-.5v1zM82.2 113l.6 .8-2.3 1zM110.9 119.7l2.4-.5v1zM137.6 104.3h1l-.6 2.5zM138 109.5l.6 2.5h-1zM195.4 106.9h.9l-.5 2.4zM195.8 109.5l.5 2.5h-.9z"/>
<path d="M218.8 104.4h1l-.5 2.5zM219.3 109.3l.5 2.6h-1zM91.6 127.8h1l-.5 2.5zM92.1 134.7l.5 2.4h-1zM106.8 126.7l2.5 .5-2.5 .5zM108.1 119.2l2.5 .5-2.5 .5zM109 133.9l1.6 1.9-2.3-1.1zM110.9 136.1l2.3 1-.6 .9zM112.1 127.2l2.5-.5v1zM117.1 127.2l.9-.2v2.6zM128.7 132.2h1l-.5 2.5zM129.2 134.7l.5 2.5h-1z"/>
<path d="M139.7 132.3h1l-.5 2.4zM140.2 135l.5 2.5h-1zM146.4 122.4l2.5-.6v1zM186.8 121.8l2.4 .6-2.4 .4zM106.9 157.1l2.5 .4-2.5 .5zM105 147.3l2.5-.5v1zM113.9 146.8l2.5 .5-2.5 .5zM112.1 157.5l2.5-.4v.9zM71.8 176.9l2.4 .5-2.4 .5zM73.3 172.5l2.5-.6v1.1zM75.7 177.4l2.5-.5v1zM145.7 171.9l2.6 .6-2.6 .5z"/>
<path d="M338.3 169.9l2.4 .5-2.4 .5zM340.9 170.4l2.4-.5v1zM72.3 191.4h1l-.5 2.5zM72.8 195.2l.5 2.5h-1zM92.9 191.4h1l-.5 2.5zM93.4 196.6l.5 2.5h-1zM105 200.2l2.5-.5v1zM165.9 193.5l.5 2.4h-1zM262.3 193.5l.5 2.4h-1.1zM313.1 192.5l.8-.6 1 2.3zM314.3 190.9l2.5 .5-2.5 .5zM316.9 195.8l2.4 .5-.4 1z"/>
<path d="M316.9 191.4l2.6-.5v1zM339.2 192.9l.7-.7 1.3 2.2zM340.8 189.3l2.5 .6-2.5 .4zM340.9 195.6l2.3-1.2 .3 1zM343.5 189.9l2.4-.6v1zM387 193.5l.5 2.4h-1zM31.4 200.5l2.5-.5v1zM62.9 214l2.4 .5-2.4 .5zM67.4 206.9l2.5 .5-2.5 .5zM69.9 214.5l2.5-.5v1zM70.4 207.4l2.4-.5v1zM73.2 200l2.5 .5-2.5 .5z"/>
<path d="M99.4 214.6h1l-.5 2.4zM99.9 205.6l.5 2.5h-1zM113.9 199.7l2.5 .5-2.5 .5zM124 219.4h1l-.5 2.6zM142.7 207.5h1l-.5 2.5zM143.2 210.4l.5 2.6h-1zM151.6 210.4l2.4-.9 .1 1zM174.7 210.5l.5 2.5h-1zM240.2 214.2h.9l-.5 2.5zM250.7 213.9h1l-.5 2.4zM251.2 216.5l.5 2.4h-1zM270.4 213.4l1.1 .1-.8 2.4z"/>
<path d="M270.7 216l.2 2.6-1-.1zM271 202.9l2.5 .5-2.5 .4zM271.5 215.7l2.5 .7-2.5 .3zM272.5 214.4l.8-.5 .8 2.4zM274.2 216.5l1.7 1.9-.9 .5zM273.6 203.4l2.4-.5v.9zM276.1 213.1l.6 .8-2.3 1.1zM274 216.4l2.5-.3v1zM281.6 208.1l2.4-.7 .1 1.1zM288.9 213.7h1l-.5 2.6zM289.4 216.5l.5 2.6h-1zM311.7 206.3l2.6 .5-2.6 .5z"/>
<path d="M314.4 206.8l2.5-.5v1zM330.7 208.1l.5 2.5h-1zM353.3 208.6h1l-.5 2.6zM353.8 211.4l.5 2.6h-1zM360.3 219.4h1l-.5 2.6zM363.9 200l2.4 .5-2.4 .5zM368.2 217.1l2.5 .5-2.5 .5zM370.7 200.5l2.5-.5v1zM370.8 217.6l2.5-.5v1zM386.5 207.4h1l-.5 2.5zM387.5 212.7l.5 2.6h-1zM397.3 207.4h1l-.5 2.5z"/>
<path d="M397.8 212.7l.5 2.6h-1zM406.2 214.6h1l-.5 2.4zM406.7 205.6l.5 2.5h-1zM34.6 221.1h1l-.5 2.5zM35.1 224l.5 2.6h-1zM59.8 226.6l2.5 .5-2.5 .5zM62.5 224.8l2.5-.8-1.9 1.7zM65.3 223.7l1.9-1.8 .5 .9zM65.2 227.1l2.4-.5v1zM108.1 238.4l2.5 .5-2.5 .5zM110.9 238.9l2.6-.5v1zM124.5 222.6l.5 2.4h-1z"/>
<path d="M165.4 223.1h1l-.5 2.5zM174.2 221.1h1l-.5 2.5zM240.6 218.7l.5 2.5h-.9zM261.7 223.1h1.1l-.5 2.5zM271.8 236.5l2.5 .5-2.5 .5zM274.8 237l2.5-.5v1zM291.3 235.6l2.5-.5v1zM330.2 221.3h1l-.5 2.5zM328.9 234.6l2.4-.5v1zM360.8 222.5l.5 2.5h-1zM363.9 235.1l2.4 .5-2.4 .5zM368.2 233l2.6 .5-2.6 .5z"/>
<path d="M369.3 234.1l2.5 .5-2.5 .5zM371 233.5l2.5-.5v1zM387 223.1h1l-.5 2.5zM401.4 220h1.1l-.5 2.5zM402 225.2l.5 2.6h-1.1zM271.5 243.9l2.5 .5-2.5 .5zM274.2 244.4l2.5-.5v1zM369.3 245.7l2.5 .5-2.5 .5zM369.6 252.5l2.5 .5-2.5 .5zM372.1 246.2l2.5-.5v1zM373.1 253l2.5-.5v1z"/>
</g>
<path d="M242 177l54.2 13.4M300.2 191.4l21.4 5.3M316.8 195.5l2.5 .1-.2 1zM316.9 195.2a1.24 1.24 0 0 1-1.1 1.2 1.24 1.24 0 0 1-1.4-.8M111.8 205l3.8 3.3M114 206.3l1.6 2-2.3-1.2zM115.6 208.3l.3 .3M115.6 208.3l8.1 7.2M123.8 215.6l44.2 39M107.1 224.6l2.5-.3-2.2 1.3zM109.6 224.3l-63.2 22.6" fill="none" stroke="#000" stroke-width=".3"/>
<path d="M316.8 195.5l2.5 .1-.2 1zM114 206.3l1.6 2-2.3-1.2zM107.1 224.6l2.5-.3-2.2 1.3z" fill="#000"/>
<g font-size="4.8">
<text x="33.7" y="9.6">6</text>
<text x="103.7" y="9.6">5</text>
<text x="173.7" y="9.6">4</text>
<text x="243.7" y="9.6">3</text>
<text x="313.7" y="9.6">2</text>
<text x="383.7" y="9.6">1</text>
<text x="112" y="21.9">8,42</text>
<text x="111.1" y="30.9" transform="rotate(4 111.1 30.9)">11,73</text>
<text x="6.2" y="38.9">D</text>
<text x="410.5" y="38.9">D</text>
<text x="68" y="46.6" transform="rotate(-90 68 46.6)">14,97</text>
<text x="79.6" y="50.2" transform="rotate(-90 79.6 50.2)">264,61</text>
<text x="138" y="63.7">148,55</text>
<text x="60.3" y="66.9">319,00</text>
<text x="65.7" y="73.9">369,00</text>
<text x="137.2" y="82.6">135,46</text>
<text x="83.4" y="86.9" transform="rotate(-90 83.4 86.9)">162,48</text>
<text x="27.9" y="100.1" transform="rotate(-90 27.9 100.1)">969,00</text>
<text x="6.4" y="113.1">C</text>
<text x="60.3" y="111.6">319,00</text>
<text x="410.7" y="113.1">C</text>
<text x="159.2" y="119.9">3000,00</text>
<text x="183.1" y="114.2">9,86</text>
<text x="89.7" y="139.8" transform="rotate(-90 89.7 139.8)">305,00</text>
<text x="126.8" y="139.4" transform="rotate(-90 126.8 139.4)">4,00</text>
<text x="137.8" y="140.8" transform="rotate(-90 137.8 140.8)">20,00</text>
<text x="103.4" y="144.9">800,00</text>
<text x="318.8" y="167.4" transform="rotate(46 318.8 167.4)">R85,00</text>
<text x="303.4" y="173" transform="rotate(56 303.4 173)">R85,00</text>
<text x="336.2" y="168">8,72</text>
<text x="55.5" y="175.1">100,00</text>
<text x="55.2" y="184.6">95,00</text>
<text x="6.4" y="187.4">B</text>
<text x="312.2" y="189">9,64</text>
<text x="337.4" y="187.4">11,28</text>
<text x="356.5" y="189.1" transform="rotate(-14 356.5 189.1)">R85,00</text>
<text x="376.7" y="189.9">1150,00</text>
<text x="410.7" y="187.4">B</text>
<text x="103.4" y="197.8">800,00</text>
<text x="325.2" y="196.9" transform="rotate(24 325.2 196.9)">R94,64</text>
<text x="12.1" y="198.1">3100,00</text>
<text x="268.9" y="201">5,61</text>
<text x="286.1" y="203.3" transform="rotate(-37 286.1 203.3)">R162,64</text>
<text x="361.3" y="198.1">30</text>
<text x="366.5" y="198.1">5,00</text>
<text x="170.6" y="205.1" transform="rotate(-9 170.6 205.1)">R30,63</text>
<text x="293.9" y="205.1" transform="rotate(-3 293.9 205.1)">R49,15</text>
<text x="309.6" y="204.4">9,64</text>
<text x="44.1" y="212.1">319,00</text>
<text x="359.6" y="215.3">4,0</text>
<text x="366.3" y="215.3">0</text>
<text x="97.5" y="218.6" transform="rotate(-90 97.5 218.6)">800,00</text>
<text x="163.5" y="218.1" transform="rotate(-90 163.5 218.1)">2250,00</text>
<text x="248.8" y="221.1" transform="rotate(-90 248.8 221.1)">8,21</text>
<text x="259.9" y="218.1" transform="rotate(-90 259.9 218.1)">2250,00</text>
<text x="404.4" y="218.6" transform="rotate(-90 404.4 218.6)">800,00</text>
<text x="41.2" y="224.6">200,00</text>
<text x="122.1" y="225.6" transform="rotate(-90 122.1 225.6)">0,91</text>
<text x="172.3" y="224.3" transform="rotate(-90 172.3 224.3)">919,00</text>
<text x="287" y="222.4" transform="rotate(-90 287 222.4)">20,25</text>
<text x="328.4" y="224.5" transform="rotate(-90 328.4 224.5)">1100,00</text>
<text x="358.5" y="225.6" transform="rotate(-90 358.5 225.6)">9,85</text>
<text x="385.2" y="226.5" transform="rotate(-90 385.2 226.5)">900,00</text>
<text x="122.1" y="228.2" transform="rotate(-90 122.1 228.2)">4</text>
<text x="244.3" y="228">138,21</text>
<text x="275.7" y="228">4,13</text>
<text x="341.7" y="232.3">3005,60</text>
<text x="358.5" y="228.2" transform="rotate(-90 358.5 228.2)">3</text>
<text x="364.9" y="231.1">20,00</text>
<text x="248.5" y="234.6">34,13</text>
<text x="268.1" y="242">11,60</text>
<text x="367.2" y="250.7">69,18</text>
<text x="6.4" y="261.7">A</text>
<text x="410.7" y="261.7">A</text>
<text x="316" y="283.3">vista tanque</text>
<text x="394.2" y="285">1 / 1</text>
<text x="33.7" y="290.9">6</text>
<text x="103.7" y="290.9">5</text>
<text x="173.7" y="290.9">4</text>
<text x="243.7" y="290.9">3</text>
<text x="313.7" y="290.9">2</text>
<text x="383.7" y="290.9">1</text>
</g>
<g font-size="4.6">
<text x="100.4" y="28.4" transform="rotate(79 100.4 28.4)">⌀5250,00</text>
<text x="127.1" y="39.4" transform="rotate(-14 127.1 39.4)">⌀200,00</text>
<text x="156.6" y="36.1" transform="rotate(-9 156.6 36.1)">⌀243,75</text>
<text x="132.7" y="46.6" transform="rotate(19 132.7 46.6)">⌀239,25</text>
<text x="162" y="52.6" transform="rotate(-36 162 52.6)">⌀5242,00</text>
<text x="86.3" y="56.1" transform="rotate(-28 86.3 56.1)">⌀19,50</text>
<text x="105.7" y="65.5" transform="rotate(9 105.7 65.5)">⌀200,00</text>
<text x="46.4" y="92.8">⌀30,25</text>
<text x="38.4" y="97.5" transform="rotate(-90 38.4 97.5)">⌀30,25</text>
<text x="82.5" y="97.6">⌀30,25</text>
<text x="73" y="118.5" transform="rotate(89 73 118.5)">⌀25,00</text>
<text x="102.7" y="117.3">⌀20,00</text>
<text x="135.7" y="117.4" transform="rotate(-90 135.7 117.4)">⌀190,00</text>
<text x="216.9" y="117.4" transform="rotate(-90 216.9 117.4)">⌀170,00</text>
<text x="101.5" y="124.8">⌀200,19</text>
<text x="125" y="143.9" transform="rotate(38 125 143.9)">⌀25,40</text>
<text x="101.5" y="155.2">⌀190,00</text>
<text x="100.2" y="170">⌀5250,00</text>
<text x="243.3" y="174.9" transform="rotate(14 243.3 174.9)">⌀170,00 -3200,00 Profundidad</text>
<text x="86.8" y="183.7">⌀190,00</text>
<text x="34.5" y="205">⌀30,25</text>
<text x="125.4" y="213.8" transform="rotate(41 125.4 213.8)">⌀32,17 -10,00 Profundidad</text>
<text x="297" y="215.6" transform="rotate(4 297 215.6)">⌀48,75</text>
<text x="140.8" y="218.2" transform="rotate(-90 140.8 218.2)">⌀30,25</text>
<text x="351.3" y="219.3" transform="rotate(-90 351.3 219.3)">⌀20,00</text>
<text x="395.4" y="220.6" transform="rotate(-90 395.4 220.6)">⌀200,19</text>
<text x="32.7" y="231.8" transform="rotate(-90 32.7 231.8)">⌀30,25</text>
<text x="318.3" y="233.2">⌀5250,00</text>
<text x="102.8" y="236.5">⌀25,40</text>
<text x="388.2" y="234.7">⌀190,00</text>
<text x="31.6" y="242.2" transform="rotate(-32 31.6 242.2)">⌀30,25</text>
<text x="46.4" y="244.4" transform="rotate(-20 46.4 244.4)">⌀175,27 -10000,00 Profundidad</text>
<text x="291" y="240.4" transform="rotate(60 291 240.4)">⌀75,00</text>
<text x="389.1" y="243.8">⌀25,40</text>
</g>
<g font-size="3.4">
<text x="241" y="266">nesto</text>
<text x="361" y="265.5">11/13/2024</text>
</g>
<g font-size="2.7">
<text x="241" y="260.2">Diseño de</text>
<text x="273" y="260.1">Revisado por</text>
<text x="298" y="260.1">Aprobado por</text>
<text x="328.9" y="260.1">Fecha</text>
<text x="361" y="260.1">Fecha</text>
<text x="378.2" y="280.3">Edición</text>
<text x="397.2" y="280">Hoja</text>
</g>
</svg>
